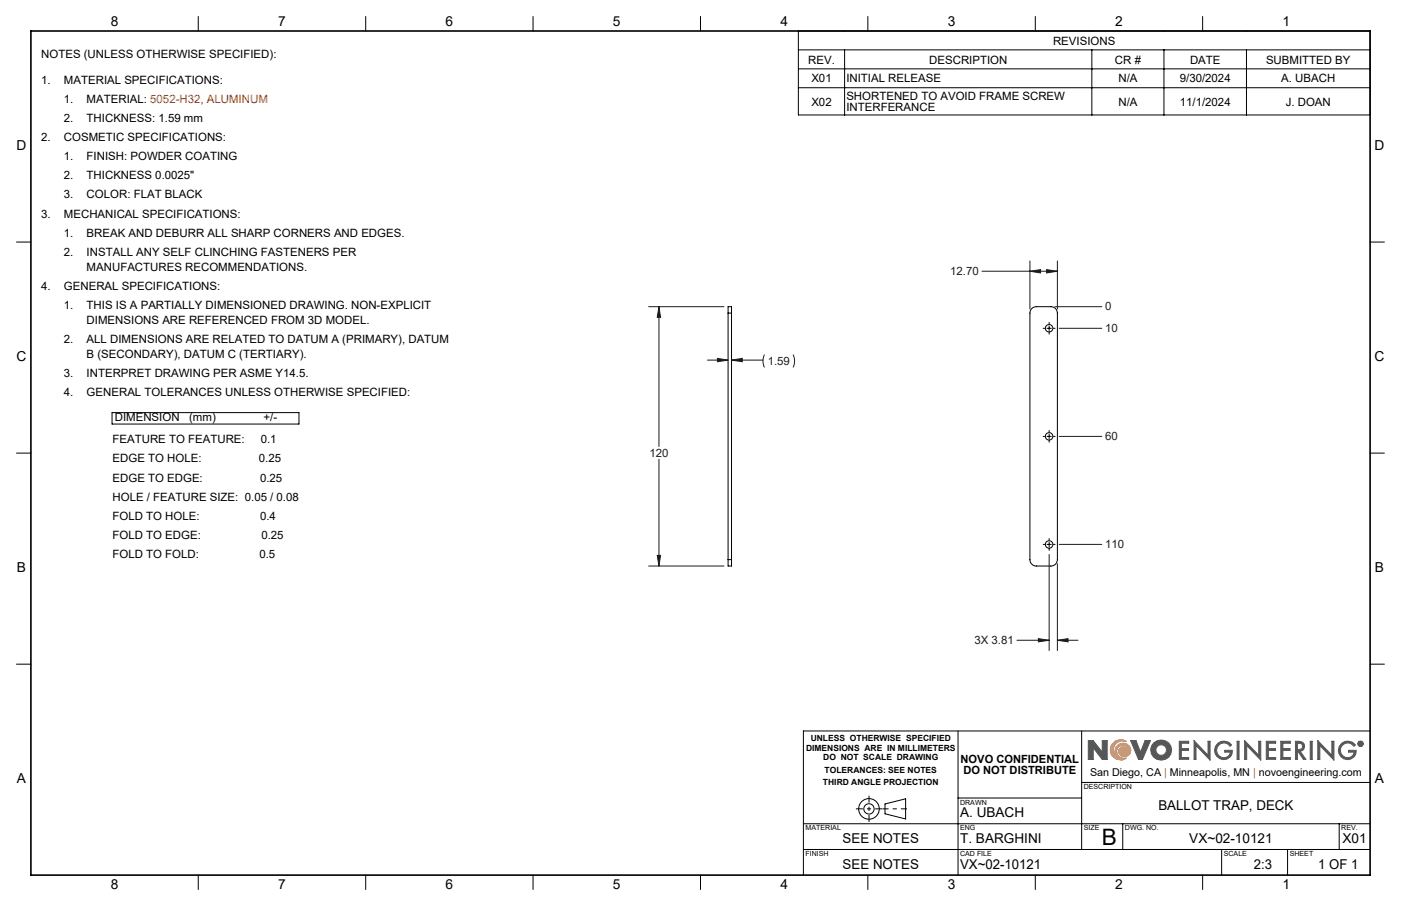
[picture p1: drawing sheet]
<svg xmlns="http://www.w3.org/2000/svg" width="432mm" height="279mm" viewBox="0 0 432 279" stroke-linecap="round" stroke-linejoin="round" font-family="sans-serif">
<g fill="none" stroke="#000" stroke-width=".31">
<path d="M61.1 5.1v4.5M112.7 5.1v4.5M164.3 5.1v4.5M215.9 5.1v4.5M267.5 5.1v4.5M319.1 5.1v4.5M370.7 5.1v4.5M5.1 74.6h4.4M422.3 74.6h4.4M224.4 96.6v-2h1.1v2M224.4 96.6v76M224.4 96.6h1.1"/>
<path d="M225.5 96.6v76M317.9 95.3l1.2-.7h4.8a1.97 1.97 0 0 1 2 2v76a1.97 1.97 0 0 1-2 2h-4.5a1.97 1.97 0 0 1-2-2v-76zM5.1 139.7h4.4M422.3 139.7h4.4M224.4 172.6v2h1.1v-2M224.4 172.6h1.1M5.1 204.8h4.4M422.3 204.8h4.4M295.3 225.4v44.5M333.4 225.4v36.6M422.3 225.4h-174.7v44.5M247.6 254h174.7"/>
<path d="M272.8 247.9l6.3-1.6v6.3l-6.3-1.6zM295.3 246.1h38.1M333.4 241.3h88.9M346 254v8M412.7 254v8M61.1 269.9v4.4M112.7 269.9v4.4M164.3 269.9v4.4M215.9 269.9v4.4M247.6 262h174.7M267.5 269.9v4.4M319.1 269.9v4.4"/>
<path d="M370.7 269.9v4.4M376.5 262v7.9M396.8 262v7.9"/>
<circle cx="323.3" cy="101.2" r="1.15"/>
<circle cx="323.3" cy="134.6" r="1.15"/>
<circle cx="323.3" cy="167.9" r="1.15"/>
<circle cx="267.8" cy="249.5" r="1.59"/>
<circle cx="267.8" cy="249.5" r="3.2"/>
</g>
<path d="M342.7 229.6a3.1 3.1 0 0 1 4.5-.9 2.82 2.82 0 0 0-3.9 1.7 2.82 2.82 0 0 0 2.3 3.6 2.45 2.45 0 0 1-1.1-4.2 2.45 2.45 0 0 1 4 1.5 1.88 1.88 0 0 1-1.9 2.1 1.88 1.88 0 0 1-1.8-2.2l.6-.7a1.82 1.82 0 0 1 2.4 1.5 1.89 1.89 0 0 0-2.6-2 1.89 1.89 0 0 0-.3 3.3l1.5 .6 .8-.1a3.2 3.2 0 0 1-4-.2 3.2 3.2 0 0 1-.5-4z" fill="none" stroke="#f78d2a" stroke-width=".31"/>
<g fill="none" stroke="#555759" stroke-width=".31">
<path d="M336.9 230.6v3.6h-1.5v-5.8h1.5l2.8 3.6M336.9 230.6h.1M337 230.6l2.7 3.6h1.5v-5.8h-1.5v3.6M339.7 232h.1M348.5 228.4h1.6l1.4 3.6 1.4-3.6h1.7l-2.5 5.8h-1.2zM363.5 228.6h2.9v.6h-2.3v1.7h2.2v.5h-2.2v2.2h2.3v.6h-2.9zM368 228.4l4.3 4.5v-4.3h.7v5.8l-4.4-4.5v4.3h-.6zM375.4 229.2a2.89 2.89 0 0 1 4.2 .5l-.5 .5a2.26 2.26 0 0 0-3.2-.7 2.26 2.26 0 0 0-.5 3.2 2.26 2.26 0 0 0 3.3 .4l.5-1.1h-1.7v-.6h2.3a2.78 2.78 0 0 1-4 2.5 2.78 2.78 0 0 1-.4-4.7zM381.3 228.6h.6v5.6h-.6zM383.6 228.4l4.3 4.5v-4.3h.7v5.8l-4.4-4.5v4.3h-.6zM390.3 228.6h2.9v.6h-2.3v1.7h2.2v.5h-2.2v2.2h2.3v.6h-2.9zM394.8 228.6h2.9v.6h-2.3v1.7h2.2v.5h-2.2v2.2h2.3v.6h-2.9z"/>
<path d="M399.3 228.6a2.74 2.74 0 0 1 2.6 .8l.2 .8-.3 .9-1.1 .6 1.8 2.5h-.8l-1.7-2.5h-.1v2.5h-.6zM399.9 229.2l1.1 .1a1.02 1.02 0 0 1 0 1.7l-1.1 .2zM403.8 228.6h.6v5.6h-.6zM406.2 228.4l4.3 4.5v-4.3h.6v5.8l-4.3-4.5v4.3h-.6zM413.6 229.2a2.89 2.89 0 0 1 4.2 .5l-.5 .5a2.25 2.25 0 0 0-3.3-.7 2.25 2.25 0 0 0-.2 3.4 2.25 2.25 0 0 0 3.4-.3l.1-.6h-1.6v-.6h2.3a2.79 2.79 0 0 1-4 2.5 2.79 2.79 0 0 1-.4-4.7zM419 228.9l.6 .1-.1 .4 .2 .4-.4-.4-.3 .4zM419.2 229l.3 .2-.3 .1z"/>
<circle cx="357.9" cy="231.3" r="1.64"/>
<circle cx="357.9" cy="231.3" r="3.2"/>
<circle cx="419.3" cy="229.4" r=".85"/>
<circle cx="419.3" cy="229.4" r=".71"/>
</g>
<path d="M279.5 249.4h-7.5" fill="none" stroke="#000" stroke-width=".31" stroke-dasharray="15.2 1.3 1.3 1.3" stroke-dashoffset="13.4" stroke-linecap="butt"/>
<path d="M263.8 249.4h8.1M267.8 245.4v8.1" fill="none" stroke="#000" stroke-width=".31" stroke-dasharray="15.2 1.3 1.3 1.3" stroke-dashoffset="13.1" stroke-linecap="butt"/>
<path d="M9.5 9.6h412.8v260.3h-412.8z" fill="none" stroke="#000" stroke-width=".5"/>
<path d="M343 229.1a3.2 3.2 0 0 1 4.2-.4 2.82 2.82 0 0 0-3.9 1.7 2.82 2.82 0 0 0 2.3 3.6 2.43 2.43 0 0 1-1.9-2.8 2.43 2.43 0 0 1 2.7-2 2.43 2.43 0 0 1 2.1 2.7 1.82 1.82 0 0 1-2.5 1.5 1.82 1.82 0 0 1-.9-2.7 1.73 1.73 0 0 1 2.7 1.3 1.9 1.9 0 0 0-2.6-2 1.9 1.9 0 0 0-.3 3.3l.8 .5h1.5a3.2 3.2 0 0 1-4.2-.4 3.2 3.2 0 0 1 0-4.3z" fill-rule="evenodd" fill="#f78d2a"/>
<path d="M335.4 228.4v5.8h1.5v-3.6l2.8 3.6h1.5v-5.8h-1.5v3.6l-2.8-3.6zM348.5 228.4l2.4 5.8h1.2l2.5-5.8h-1.7l-1.4 3.6-1.4-3.6zM355.6 229.1a3.1 3.1 0 0 0 .2 4.6 3.1 3.1 0 0 0 4.6-.6 3.1 3.1 0 0 0-1-4.5l-1.8-.4-1 .3zM356.2 231.3a1.65 1.65 0 0 1 3.3 0 1.65 1.65 0 0 1-3.3 0zM363.5 228.6v5.6h2.9v-.6h-2.3v-2.2h2.2v-.5h-2.2v-1.7h2.3v-.6zM368 228.4v5.8h.6v-4.3l4.4 4.5v-5.8h-.7v4.3zM375.2 229.3a2.79 2.79 0 0 0 .7 4.7 2.79 2.79 0 0 0 3.9-2.6h-2.3v.6h1.7a2.16 2.16 0 0 1-3 1.4 2.16 2.16 0 0 1-.9-3.2 2.22 2.22 0 0 1 3.8 0l.5-.5a2.92 2.92 0 0 0-4.4-.4zM381.3 228.6v5.6h.6v-5.6zM383.6 228.4v5.8h.6v-4.3l4.4 4.5v-5.8h-.7v4.3zM390.3 228.6v5.6h2.9v-.6h-2.3v-2.2h2.2v-.5h-2.2v-1.7h2.3v-.6zM394.8 228.6v5.6h2.9v-.6h-2.3v-2.2h2.2v-.5h-2.2v-1.7h2.3v-.6zM399.3 228.6v5.6h.6v-2.5l1.8 2.5h.8l-1.8-2.5 1.1-.6 .3-1.3a1.6 1.6 0 0 0-2.1-1.2zM399.9 229.2l1.3 .3 .3 .4-.3 1-1.3 .3zM403.8 228.6v5.6h.6v-5.6zM406.2 228.4v5.8h.6v-4.3l4.3 4.5v-5.8h-.6v4.3zM413.3 229.4a2.79 2.79 0 0 0 .9 4.6 2.79 2.79 0 0 0 3.8-2.6h-2.3v.6h1.6a2.18 2.18 0 0 1-3.2 1.3 2.18 2.18 0 0 1-.4-3.5 2.22 2.22 0 0 1 3.6 .4l.5-.5a2.89 2.89 0 0 0-4.5-.3zM419 228.9v.9h.2v-.4l.5 .4-.2-.4 .2-.4zM419.2 229l.3 .2-.3 .1zM418.5 229.4a.85 .85 0 0 0 1.7 0 .85 .85 0 0 0-1.7 0zM418.6 229.4a.71 .71 0 0 1 1.4 0 .71 .71 0 0 1-1.4 0z" fill-rule="evenodd" fill="#555759"/>
<g fill="none" stroke="#191924" stroke-width=".31">
<path d="M199.9 94.6h23.2M203.1 94.6l.5 3.3h-1zM203.1 94.6v43.1M302.6 83.6h23.3M317.4 83.6l3.3-.5v1.1zM317.4 80.5v14.8M322.6 83.1l3.3 .5-3.3 .6zM325.2 94.6h14.4M325.9 80.5v14.8M218.1 111.1h6.3M221.1 110.5l3.3 .6-3.3 .4zM225.5 111.1l3.3-.6v1z"/>
<path d="M225.5 111.1h9.7M235.6 109.4l-.4 1.5v.9l.4 1.5M244.4 109.4l.5 1.8-.5 2.1M326.5 101.2h13.1M326.5 134.6h13.1M203.1 141.6v33M199.9 174.6h23.2M202.6 171.3h1l-.5 3.3zM323.4 171v29.6M325.9 173.8v26.8M326.5 167.9h13.1M313.4 197.4h10"/>
<path d="M320 197l3.4 .4-3.4 .5zM325.9 197.4l3.3-.4v.9zM325.9 197.4h6.3"/>
</g>
<g fill="none" stroke="#000" stroke-width=".31">
<path d="M246.1 9.6h176.2v25.9h-176.2zM246.1 15.4h176.2M260.3 15.4v20.1M336.5 15.4v20.1M358.7 15.4v20.1M384.2 15.4v20.1M246.1 21.2h176.2M246.1 27.1h176.2M323.4 99.4v.5M321.5 101.2h.5M322.7 101.2h1.3M323.4 100.5v1.4"/>
<path d="M323.4 102.6v.4M324.7 101.2h.5M34.5 127.2h57.6v3.6h-57.6zM321.5 134.6h.5M322.7 134.6h1.3M323.4 132.8v.4M323.4 133.9v1.4M323.4 135.9v.5M324.7 134.6h.5M321.5 167.9h.5M322.7 167.9h1.3M323.4 166.1v.4"/>
<path d="M323.4 167.2v1.4M323.4 169.3v.4M324.7 167.9h.5"/>
</g>
<g fill="#191924">
<path d="M203.1 94.6l.5 3.3h-1zM202.6 171.3h1l-.5 3.3zM221.1 110.5l3.3 .6-3.3 .4zM225.5 111.1l3.3-.6v1z"/>
<path d="M317.4 83.6l3.3-.5v1.1zM322.6 83.1l3.3 .5-3.3 .6zM320 197l3.4 .4-3.4 .5zM325.9 197.4l3.3-.4v.9z"/>
</g>
<text font-size="7" x="339.5" y="260.5">B</text>
<g font-size="4.2">
<text x="34.1" y="8.1">8</text>
<text x="85.7" y="8.1">7</text>
<text x="137.3" y="8.1">6</text>
<text x="188.9" y="8.1">5</text>
<text x="240.5" y="8.1">4</text>
<text x="292.1" y="8.1">3</text>
<text x="343.7" y="8.1">2</text>
<text x="395.3" y="8.1">1</text>
<text x="5.1" y="46.4">D</text>
<text x="423.7" y="46.4">D</text>
<text x="5.1" y="111.4">C</text>
<text x="423.7" y="111.4">C</text>
<text x="5.2" y="176.5">B</text>
<text x="423.8" y="176.5">B</text>
<text x="5.2" y="241.6">A</text>
<text x="423.8" y="241.6">A</text>
<text x="357" y="249.9">BALLOT TRAP, DECK</text>
<text x="295.9" y="252">A. UBACH</text>
<text x="259.7" y="260">SEE NOTES</text>
<text x="295.9" y="260">T. BARGHINI</text>
<text x="366.5" y="260">VX~02-10121</text>
<text x="413.8" y="260">X01</text>
<text x="259.7" y="267.9">SEE NOTES</text>
<text x="295.9" y="267.9">VX~02-10121</text>
<text x="386.4" y="267.9">2:3</text>
<text x="406.3" y="267.9">1 OF 1</text>
<text x="34.1" y="274.2">8</text>
<text x="85.7" y="274.2">7</text>
<text x="137.3" y="274.2">6</text>
<text x="188.9" y="274.2">5</text>
<text x="240.5" y="274.2">4</text>
<text x="292.1" y="274.2">3</text>
<text x="343.7" y="274.2">2</text>
<text x="395.3" y="274.2">1</text>
</g>
<g font-size="3.5">
<text x="12.7" y="17.8">NOTES (UNLESS OTHERWISE SPECIFIED):</text>
<text x="324.6" y="13.8">REVISIONS</text>
<text x="249.1" y="19.6">REV.</text>
<text x="286.4" y="19.6">DESCRIPTION</text>
<text x="343.6" y="19.6">CR #</text>
<text x="366.8" y="19.6">DATE</text>
<text x="390.2" y="19.6">SUBMITTED BY</text>
<text x="12.7" y="25.8">1.</text>
<text x="19.7" y="25.8">MATERIAL SPECIFICATIONS:</text>
<text x="250.1" y="25.4">X01</text>
<text x="260.8" y="25.4">INITIAL RELEASE</text>
<text x="344.7" y="25.4">N/A</text>
<text x="363.6" y="25.4">9/30/2024</text>
<text x="394.9" y="25.4">A. UBACH</text>
<text x="19.7" y="31.7">1.</text>
<text x="26.7" y="31.7">MATERIAL: 5052-H32, ALUMINUM</text>
<text x="250.1" y="32.6">X02</text>
<text x="260.8" y="30.8">SHORTENED TO AVOID FRAME SCREW</text>
<text x="260.8" y="34.3">INTERFERANCE</text>
<text x="344.7" y="32.6">N/A</text>
<text x="363.6" y="32.6">11/1/2024</text>
<text x="396.3" y="32.6">J. DOAN</text>
<text x="19.7" y="37.6">2.</text>
<text x="26.7" y="37.6">THICKNESS: 1.59 mm</text>
<text x="12.7" y="43.5">2.</text>
<text x="19.7" y="43.5">COSMETIC SPECIFICATIONS:</text>
<text x="19.7" y="49.4">1.</text>
<text x="26.7" y="49.4">FINISH: POWDER COATING</text>
<text x="19.7" y="55.3">2.</text>
<text x="26.7" y="55.3">THICKNESS 0.0025&quot;</text>
<text x="19.7" y="61.2">3.</text>
<text x="26.7" y="61.2">COLOR: FLAT BLACK</text>
<text x="12.7" y="67.1">3.</text>
<text x="19.7" y="67.1">MECHANICAL SPECIFICATIONS:</text>
<text x="19.7" y="73">1.</text>
<text x="26.7" y="73">BREAK AND DEBURR ALL SHARP CORNERS AND EDGES.</text>
<text x="19.7" y="78.9">2.</text>
<text x="26.7" y="78.9">INSTALL ANY SELF CLINCHING FASTENERS PER</text>
<text x="26.7" y="83.5">MANUFACTURES RECOMMENDATIONS.</text>
<text x="12.7" y="89.4">4.</text>
<text x="19.7" y="89.4">GENERAL SPECIFICATIONS:</text>
<text x="19.7" y="95.3">1.</text>
<text x="26.7" y="95.3">THIS IS A PARTIALLY DIMENSIONED DRAWING. NON-EXPLICIT</text>
<text x="26.7" y="99.8">DIMENSIONS ARE REFERENCED FROM 3D MODEL.</text>
<text x="19.7" y="105.7">2.</text>
<text x="26.7" y="105.7">ALL DIMENSIONS ARE RELATED TO DATUM A (PRIMARY), DATUM</text>
<text x="26.7" y="110.3">B (SECONDARY), DATUM C (TERTIARY).</text>
<text x="19.7" y="116.2">3.</text>
<text x="26.7" y="116.2">INTERPRET DRAWING PER ASME Y14.5.</text>
<text x="19.7" y="122.1">4.</text>
<text x="26.7" y="122.1">GENERAL TOLERANCES UNLESS OTHERWISE SPECIFIED:</text>
<text x="35.4" y="130">DIMENSION</text>
<text x="58.3" y="130">(mm)</text>
<text x="81.2" y="130">+/-</text>
<text x="34.7" y="136.7">FEATURE TO FEATURE:</text>
<text x="80.4" y="136.7">0.1</text>
<text x="34.7" y="142.6">EDGE TO HOLE:</text>
<text x="79.8" y="142.6">0.25</text>
<text x="34.7" y="148.5">EDGE TO EDGE:</text>
<text x="80.2" y="148.5">0.25</text>
<text x="34.7" y="154.4">HOLE / FEATURE SIZE: 0.05 / 0.08</text>
<text x="34.7" y="160.4">FOLD TO HOLE:</text>
<text x="80.2" y="160.4">0.4</text>
<text x="34.7" y="166.3">FOLD TO EDGE:</text>
<text x="80.5" y="166.3">0.25</text>
<text x="34.7" y="172.2">FOLD TO FOLD:</text>
<text x="80" y="172.2">0.5</text>
<text x="296.1" y="235.2">NOVO CONFIDENTIAL</text>
<text x="296.9" y="238.7">DO NOT DISTRIBUTE</text>
</g>
<g font-size="3.5" fill="#191924">
<text x="292.9" y="84.8">12.70</text>
<text x="340.6" y="95.7">0</text>
<text x="340.6" y="102.4">10</text>
<text x="236.6" y="112.5">1.59</text>
<text x="340.6" y="135.7">60</text>
<text x="200.2" y="140.8">120</text>
<text x="340.6" y="169.1">110</text>
<text x="300.3" y="198.6">3X 3.81</text>
</g>
<text font-size="3.3" x="336" y="239.4">San Diego, CA | Minneapolis, MN | novoengineering.com</text>
<g font-size="2.6">
<text x="248.4" y="231.5">DIMENSIONS ARE IN MILLIMETERS</text>
<text x="249.9" y="228.6">UNLESS OTHERWISE SPECIFIED</text>
<text x="253.7" y="234.4">DO NOT SCALE DRAWING</text>
<text x="254.2" y="238.5">TOLERANCES: SEE NOTES</text>
<text x="253.7" y="242.1">THIRD ANGLE PROJECTION</text>
</g>
<g font-size="2.2">
<text x="334" y="243.4">DESCRIPTION</text>
<text x="295.9" y="248.2">DRAWN</text>
<text x="248.3" y="256.1">MATERIAL</text>
<text x="295.9" y="256.1">ENG</text>
<text x="334" y="256.1">SIZE</text>
<text x="346.7" y="256.1">DWG. NO.</text>
<text x="413.4" y="256.1">REV.</text>
<text x="248.3" y="264">FINISH</text>
<text x="295.9" y="264">CAD FILE</text>
<text x="377.2" y="264">SCALE</text>
<text x="397.5" y="264">SHEET</text>
</g>
</svg>
